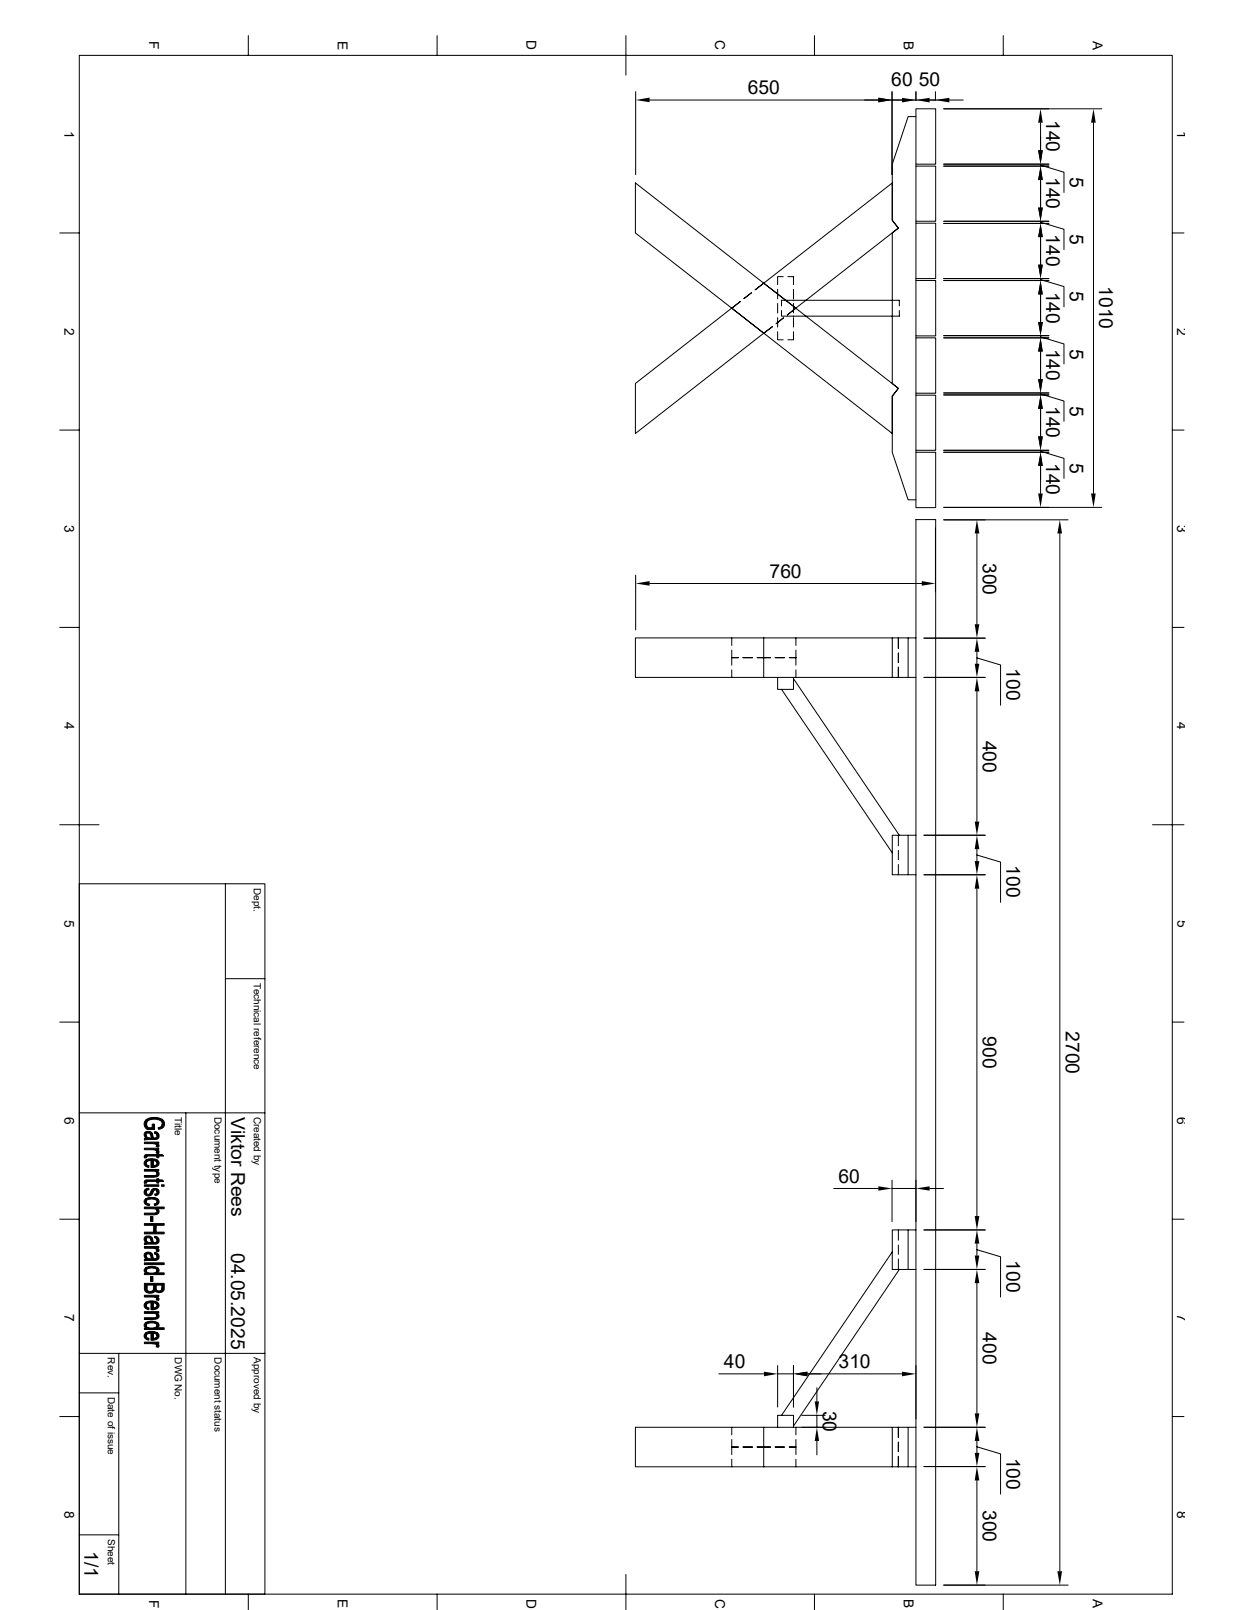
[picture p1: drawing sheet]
<svg xmlns="http://www.w3.org/2000/svg" width="216mm" height="279mm" viewBox="0 0 216 279" stroke-linecap="round" stroke-linejoin="round" font-family="sans-serif">
<g fill="none" stroke="#000" stroke-width=".17">
<path d="M13.8 9.6h189.7v267h-189.7zM43.1 6.2v3.4M75.9 6.2v3.4M108.6 6.2v6.8M110.3 15.9v14.4M141.4 6.2v3.4M152.4 17.4h-39.7M154.8 15.9v14.4M159 18.9h3.4v9.6h-3.4zM159 15.9v1.5M162.3 15.9v1.5M163.7 17.4h-9.6"/>
<path d="M163.8 18.9h27.4M164.8 17.4h2.4M174.1 6.2v3.4M110.3 31.7l45.6 35.7-1 1.3v6.5l-44.6-34.8zM159 20.2h-1.4l-2.7 8.3v9.7l1 1.4-1 .8v26.1l1 .9-1 1.3v9.8l2.7 8.2h1.4M159 28.5v.3M159 38.4v.3M159 28.8h3.4v9.6h-3.4zM159 38.7h3.4v9.6h-3.4zM163.8 38.4h18.2M163.8 38.8h18.2M180.6 28.7l4.1 1.2v3.5"/>
<path d="M180.6 38.6l4.1 1.2v3.5M180.6 28.5v.3zM180.6 38.4v.4zM180.6 21.3v4.8M180.6 31.2v4.8M182 28.5h-18.2M182 28.8h-18.2M189.8 21.3v64.3M10.4 40.4h3.4M127 53.5l1.5-1.2zM127 53.5l-16.7 13v8.7l22.2-17.4M127 53.5l5.5 4.3"/>
<path d="M130.4 50.8l-1.3 1M132.5 49.1l22.4-17.4v6.5l1 1.4-17.8 13.9M132.5 49.1l-1.4 1.2M132.5 49.1l5.6 4.4M134.1 56.7l-1.6 1.1M135 57.6v1.4h.9M135 50.2v1.7M135 52.7v1.6M135 55.1v1.7M135.6 53.9v1h20.5v-1M135.6 53.1v-1h20.5v1M135.9 48h-.9v1.4"/>
<path d="M136 55.2l-1.3 1M136.7 48h1v1.4M137.7 57.6v1.4h-1M137.7 50.2v1.7M137.7 52.7v1.6M137.7 55.1v1.7M138.1 53.5l-1.4 1.2M159 48.3v.4M159 58.3v.3M159 58.6h3.4v9.6h-3.4zM159 48.7h3.4v9.6h-3.4zM163.8 58.3h18.2"/>
<path d="M163.8 58.6h18.2M180.6 48.5l4.1 1.2v3.6M180.6 58.5l4.1 1.2v3.5M180.6 41.1v4.8M180.6 48.3v.4zM180.6 58.3v.3zM180.6 51.1v4.8M182 48.3h-18.2M182 48.7h-18.2M203.5 40.4h2M10.4 74.6h3.4M159 68.2v.4"/>
<path d="M159 78.1v.4M159 68.6h3.4v9.5h-3.4zM159 78.5h3.4v9.6h-3.4zM180.6 68.4l4.1 1.2v3.5M180.6 78.3l4.1 1.2v3.5M180.6 61v4.8M180.6 68.2v.3zM180.6 78.1v.4zM180.6 71v4.7M182 68.2h-18.2M182 68.5h-18.2M182 78.1h-18.2"/>
<path d="M182 78.5h-18.2M203.5 74.6h2M110.3 99.8v9.5M159 90.2h3.4v184.9h-3.4zM162.3 91.6v11.1M163.8 88.1h27.4M163.8 90.2h21.6M169.5 92.6v15.7M180.6 80.9v4.7M183.9 92.6v180.1M10.4 108.9h3.4M112.7 101.3h47.3"/>
<path d="M127 112.8v1.3h1.1h-1.1v1.3M127 110.7v1.3M127 116.2v1.4M128.9 114.1h1.7M131.4 114.1h2.3zM132.5 110.7h-22.2v6.9h44.6M132.5 110.7v6.9M132.5 110.7h22.4M134.5 114.1h1.6M135 117.6v2h2.7v-2M135.6 119.6l19.3 28.4M137 114.1h1.1"/>
<path d="M137.7 117.8l18.4 27.1M138.1 110.7v1.3M138.1 112.8v2.6M138.1 116.2v1.4M155.9 110.7v1.8M155.9 113.3v1.7M155.9 115.8v1.8M157.6 110.7h-2.7v6.9h2.7M159 110.7h-1.4v6.9h1.4M160.4 117.6h10.6M160.4 110.7h10.6M169.5 120v22.6"/>
<path d="M169.5 114.2l4.2 1.2v7M169.5 113.1v2.1M203.5 108.9h2M10.4 143.1h6.8M13.8 153.4h32.2v123.2M39.1 153.4v123.2M155.9 144.9v1.9M155.9 147.6v1.6M155.9 150v1.8M157.6 144.9h-2.7v6.9h2.7M159 144.9h-1.4v6.9h1.4M160.4 144.9h10.6"/>
<path d="M160.4 151.8h10.6M169.5 154.2v56.8M169.5 148.4l4.2 1.2v7M169.5 147.4v2M200 143.1h5.5M10.4 177.4h3.4M39.1 169.8h6.9M203.5 177.4h2M13.8 193.1h32.2M32.3 193.1v83.5M10.4 211.6h3.4M144.7 206.2h7.7"/>
<path d="M154.8 204.8v7.2M154.8 206.2h4.2M154.9 217.3l-19.3 28.3M155.9 213.4v1.8M155.9 216.1v1.6M155.9 218.5v1.8M157.6 213.4h-2.7v6.9h2.7v-6.9h1.4M159 204.8v7.2M160.4 213.4h10.6M161.3 206.2h2.4M169.5 216.9l4.2 1.2v7M169.5 215.8v2.1"/>
<path d="M203.5 211.6h2M13.8 234.9h32.2M20.6 234.9v41.7M124.8 238.4h7.8M135 237v7.2M135 238.4h2.7M137.7 237v7.2M140.1 238.4h16.4M156.1 220.3l-18.4 27.2M157.6 220.3h1.4M159 237v9.3M160.4 220.3h10.6"/>
<path d="M169.5 222.7v22.6M10.4 245.8h3.4M13.8 241.7h6.8M127 251.1h1.1M127 247.7v1.3M127 249.8v2.6M127 253.2v1.4M128.9 251.1h1.7M131.4 251.1h2.3M132.5 254.6h22.4M132.5 247.7v6.9M134.5 251.1h1.6"/>
<path d="M135 247.7v-2.1h2.7v2.1M138.1 249.8v1.3h-1.1h1.1v1.3M138.1 247.7v1.3M138.1 253.2v1.4M139.1 245.6h4.1M141.8 240.8v2.4M141.8 245.6v2.1M141.8 250.1v2.4M154.9 247.7h-44.6v6.9h22.2M155.9 247.7v1.8M155.9 250.3v1.6M155.9 252.7v1.9"/>
<path d="M157.6 247.7h-2.7v6.9M157.6 254.6h1.4M159 247.7h-1.4v6.9h-2.7M160.4 247.7h10.6M160.4 254.5h10.6M169.5 256.9v15.8M169.5 251.1l4.2 1.2v7M169.5 250.1v2M203.5 245.8h2M13.8 266.4h6.8M43.1 276.6v2.8M75.9 276.6v2.8"/>
<path d="M108.6 273.2v6.2M141.4 276.6v2.8M163.8 275.1h21.6M174.1 276.6v2.8"/>
</g>
<g fill="#000" stroke="#000" stroke-width=".17">
<path d="M25.4 197v.5z" fill-rule="evenodd"/>
<path d="M25.2 196.5a.97 .97 0 0 1 1.1 .1v.8a.68 .68 0 0 0-.8-.7l-.1 .1-.1 .6a.62 .62 0 0 1-.1-.9z" fill-rule="evenodd"/>
<path d="M25.3 194.4l.1-.1 .1 1.1 .3 .3h.6v-.6h.4v.9h-1.2a1.03 1.03 0 0 1-.3-1.6z" fill-rule="evenodd"/>
<path d="M26.8 196.4l.5 .1v.6a.43 .43 0 0 0-.5-.5z" fill-rule="evenodd"/>
<path d="M25.1 198.2h2.5v.2h-.4v.4l-.3-.3h-1.8z" fill-rule="evenodd"/>
<path d="M25.1 199.3h2.5v.2h-.4v.4l-.3-.3-1.8-.1z" fill-rule="evenodd"/>
<path d="M25.4 197.1l.3 .3 .6 .1v-.9l.2 .5a.38 .38 0 0 0 .4 .4 .38 .38 0 0 0 .4-.4v-.6a.68 .68 0 0 1 .3 .9 .68 .68 0 0 1-.9 .3l-1.6 .2v-.3l.3-.1z" fill-rule="evenodd"/>
<path d="M27.2 198.4l.4 .3-.1 .4-.4-.1z" fill-rule="evenodd"/>
<path d="M27.2 199.5l.4 .3-.1 .4-.4-.2z" fill-rule="evenodd"/>
<path d="M27.4 195.7l.6-.2 .2-.4v.6l-.6 .3z" fill-rule="evenodd"/>
<path d="M25.4 194.3l1-.4 .9 .1a1.19 1.19 0 0 1 1.2 .9v.4l-.3 .4v-.6a1.15 1.15 0 0 0-1.5-.9h-.1a.97 .97 0 0 0-1.2 .9z" fill-rule="evenodd"/>
<path d="M25.1 219.2h3.4v.3h-3.4z" fill-rule="evenodd"/>
<path d="M25.4 215.1v.5z" fill-rule="evenodd"/>
<path d="M25.4 217.9v.6z" fill-rule="evenodd"/>
<path d="M25.1 200.5l.3-.1v.5l-.3 .1z" fill-rule="evenodd"/>
<path d="M25.1 204.9l.3-.1v.5l-.3 .1z" fill-rule="evenodd"/>
<path d="M25.3 201.3h.1v.8l.5 .2-.1 .3a.72 .72 0 0 1-.7-.4 .72 .72 0 0 1 .2-.9z" fill-rule="evenodd"/>
<path d="M25.4 206.3l.4-.1 .1 .3h-.4l-.1 .4z" fill-rule="evenodd"/>
<path d="M25.2 208.1l.2-.1v.7l.6 .3-.1 .2a.69 .69 0 0 1-.7-.3 .69 .69 0 0 1 0-.8z" fill-rule="evenodd"/>
<path d="M26.1 211.1h.4v.9h-.4z" fill-rule="evenodd"/>
<path d="M25.2 214.6a.97 .97 0 0 1 1.1 .2v.8a.88 .88 0 0 0-.6-.8l-.3 .2-.1 .6a.62 .62 0 0 1-.1-1z" fill-rule="evenodd"/>
<path d="M25.1 217.6a.87 .87 0 0 1 1.2 0v.8a.66 .66 0 0 0-.7-.8l-.2 .2-.1 .6-.3-.4z" fill-rule="evenodd"/>
<path d="M25.4 201.3a2.38 2.38 0 0 1 1.9 0v.5l-.3-.3-.5-.1v1.2h-.3v-1.2l-.6 .1-.2 .4z" fill-rule="evenodd"/>
<path d="M25.2 206.4l.2-.1v.6a.4 .4 0 0 0 .4 .4 .4 .4 0 0 0 .4-.5 .74 .74 0 0 1 1.1-.5v.5a.34 .34 0 0 0-.4-.3 .34 .34 0 0 0-.3 .4 .76 .76 0 0 1-1 .6 .76 .76 0 0 1-.4-1.1z" fill-rule="evenodd"/>
<path d="M26.8 208.9h.3l.2-.3v.5l-.5 .1z" fill-rule="evenodd"/>
<path d="M26.8 214.5l.5 .2v.5l-.1-.3-.4-.1z" fill-rule="evenodd"/>
<path d="M26.8 217.3l.5 .2v.6l-.1-.3-.4-.2z" fill-rule="evenodd"/>
<path d="M27.2 203.2l.1 .5z" fill-rule="evenodd"/>
<path d="M25.1 205.6h2.5v.3h-2.5z" fill-rule="evenodd"/>
<path d="M25.1 202.9h2.5v.3h-.4v.3l-.4-.3h-1.7z" fill-rule="evenodd"/>
<path d="M25.1 216.3h2.5v.3h-.4v.3l-.1-.2-.4-.1h-1.6z" fill-rule="evenodd"/>
<path d="M26.5 201.4v.9h.2l.4-.1 .2-.2v-.7a.7 .7 0 0 1 .2 .9 .7 .7 0 0 1-.8 .4h-.2z" fill-rule="evenodd"/>
<path d="M25.1 204h1.7a.38 .38 0 0 0 .5-.3v-.5a.55 .55 0 0 1 .2 .8 .55 .55 0 0 1-.7 .3h-1.7z" fill-rule="evenodd"/>
<path d="M27.3 206.3a.6 .6 0 0 1 .3 .8 .6 .6 0 0 1-.7 .4l-.1-.3 .5-.2z" fill-rule="evenodd"/>
<path d="M25.4 208l.6-.2a1.4 1.4 0 0 1 1.6 .6l-.1 .5-.2 .2v-.5a1.13 1.13 0 0 0-1.6-.4l-.3 .3z" fill-rule="evenodd"/>
<path d="M25.1 210.5h1.9l.2-.1 .1-.6a.57 .57 0 0 1 .3 .7 .57 .57 0 0 1-.7 .3h-1.8z" fill-rule="evenodd"/>
<path d="M25.4 215.3l.3 .3h.6v-.8l.2 .4a.38 .38 0 0 0 .4 .4 .38 .38 0 0 0 .4-.4v-.5a.68 .68 0 0 1 .3 .9 .68 .68 0 0 1-.9 .3l-1.6 .1v-.3l.3-.1z" fill-rule="evenodd"/>
<path d="M27.2 216.6l.4 .3-.1 .3-.4-.1z" fill-rule="evenodd"/>
<path d="M25.4 218.1l.3 .3h.6v-.8l.2 .3a.4 .4 0 0 0 .3 .5 .4 .4 0 0 0 .5-.3v-.6a.7 .7 0 0 1 .3 .9 .7 .7 0 0 1-.9 .3l-1.6 .1v-.3h.3z" fill-rule="evenodd"/>
<path d="M25.4 200.4h1.8v-.2h.4v.2h.6l.2 .2h-.8v.3h-.4v-.3h-1.5l-.3 .2z" fill-rule="evenodd"/>
<path d="M25.4 204.8h1.8v-.2h.4v.2h.6l.2 .2h-.8v.3h-.4v-.3h-1.4l-.4 .2z" fill-rule="evenodd"/>
<path d="M28 205.6h.5v.3h-.5z" fill-rule="evenodd"/>
<path d="M25.1 213.8h1.6l.4-1.2v1.2h1.4v.3h-3.4z" fill-rule="evenodd"/>
<path d="M25.1 212.3h3.4v.3h-1.4l-.4 1.2v-1.2h-1.6z" fill-rule="evenodd"/>
<path d="M25.1 209.5h3.4v.3h-1.2v.4l-.2-.4h-.3h-1.7z" fill-rule="evenodd"/>
<path d="M25.2 220h.2v.9a.49 .49 0 0 1-.4-.4 .49 .49 0 0 1 .2-.5z" fill-rule="evenodd"/>
<path d="M25.2 229.6l.2-.1v1a.48 .48 0 0 1-.4-.4 .48 .48 0 0 1 .2-.5z" fill-rule="evenodd"/>
<path d="M25.3 226h.1v.7l.5 .3-.1 .3a.72 .72 0 0 1-.7-.4 .72 .72 0 0 1 .2-.9z" fill-rule="evenodd"/>
<path d="M25.2 231.4l.2-.1v.7l.5 .3-.1 .3a.72 .72 0 0 1-.7-.4 .72 .72 0 0 1 .1-.8z" fill-rule="evenodd"/>
<path d="M26.1 221.5h.4v.9h-.4z" fill-rule="evenodd"/>
<path d="M25.5 223v.6a.59 .59 0 0 0 .6 .5 .59 .59 0 0 0 .6-.6v.8l-.4 .1h-.7l-.2-.1z" fill-rule="evenodd"/>
<path d="M25.4 225.9a2.38 2.38 0 0 1 1.9 .1v.5l-.3-.3-.5-.1v1.2h-.3v-1.2l-.6 .1-.2 .4z" fill-rule="evenodd"/>
<path d="M25.4 231.2a2.38 2.38 0 0 1 1.9 .1v.5l-.3-.3-.5-.1v1.2h-.3v-1.2h-.5l-.3 .5z" fill-rule="evenodd"/>
<path d="M27.2 227.9l.1 .4z" fill-rule="evenodd"/>
<path d="M25.1 224.8h2.5v.2h-.4v.4l-.1-.2-.4-.1h-1.6z" fill-rule="evenodd"/>
<path d="M25.1 227.6h2.5v.3h-.4v.3l-.4-.3h-1.7z" fill-rule="evenodd"/>
<path d="M25.1 232.9h2.5v.3h-.4v.3l-.1-.2-.3-.1h-1.7z" fill-rule="evenodd"/>
<path d="M25.4 220l.7-.2a1.22 1.22 0 0 1 1.5 .6l-.3 .5v-.4a1.3 1.3 0 0 0-1.6-.4l-.3 .4z" fill-rule="evenodd"/>
<path d="M27.2 225l.4 .3-.1 .4-.4-.1z" fill-rule="evenodd"/>
<path d="M26.5 226.1v.9h.2l.5-.3 .1-.7a.7 .7 0 0 1 .2 .8 .7 .7 0 0 1-.8 .4l-.2 .1z" fill-rule="evenodd"/>
<path d="M25.1 228.7h1.7a.38 .38 0 0 0 .5-.4v-.4a.55 .55 0 0 1 .2 .7 .55 .55 0 0 1-.7 .3l-1.7 .1z" fill-rule="evenodd"/>
<path d="M25.4 229.5l.9-.2a1.04 1.04 0 0 1 1.3 .7l-.1 .3-.2 .1v-.4a1.26 1.26 0 0 0-1.8-.3l-.1 .3z" fill-rule="evenodd"/>
<path d="M26.5 231.4v.9h.2l.5-.3 .1-.7a.7 .7 0 0 1 .2 .8 .7 .7 0 0 1-.8 .4l-.2 .1z" fill-rule="evenodd"/>
<path d="M27.2 233.2l.3 .1 .1 .2-.1 .3-.4-.1z" fill-rule="evenodd"/>
<path d="M27.1 223v.5a.53 .53 0 0 0 .5 .5 .53 .53 0 0 0 .5-.5v.7h-.9l-.2-.1z" fill-rule="evenodd"/>
<path d="M25.4 220.6a1.39 1.39 0 0 0 1.9 0v.3h1.2v.3h-3.4v-.3h.3z" fill-rule="evenodd"/>
<path d="M25.1 222.7h3.4v1.1l-.4 .4v-1.2h-1l-.1 1.1-.1-.1-.2 .3v-1.3h-1.2l-.1 1.3-.3-.4z" fill-rule="evenodd"/>
<path d="M25.4 230.1a1.39 1.39 0 0 0 1.9 0v.3h1.2v.3h-3.4v-.2h.3z" fill-rule="evenodd"/>
</g>
<g fill="#000">
<path d="M110.3 17.4l2.4-.5v.8zM152.4 16.9l2.4 .5-2.4 .3zM152.4 17l2.4 .4-2.4 .4zM156.5 17l2.5 .4-2.5 .4zM159 17.4l2.3-.4v.8zM162.3 17.4l2.5-.4v.8zM180.6 18.9l.4 2.4h-.8zM180.2 26.1h.8l-.4 2.4zM180.6 28.8l.4 2.4h-.8zM180.2 36h.8l-.4 2.4zM189.8 18.9l.4 2.4h-.8zM180.6 38.8l.4 2.3h-.8z"/>
<path d="M180.2 45.9h.8l-.4 2.4zM180.6 48.7l.4 2.4h-.8zM180.2 55.9h.8l-.4 2.4zM180.6 58.6l.4 2.4h-.8zM180.2 65.8h.8l-.4 2.4zM180.6 68.5l.4 2.5h-.8zM180.2 75.7h.8l-.4 2.4zM169.5 90.2l.5 2.4h-.8zM180.6 78.5l.4 2.4h-.8zM180.2 85.6h.8l-.4 2.5zM183.9 90.2l.4 2.4h-.8zM189.4 85.6h.8l-.4 2.5z"/>
<path d="M110.3 101.3l2.4-.5v.8zM160 100.8l2.3 .5-2.3 .3zM169.2 108.3h.8l-.5 2.4zM169.5 110.7l.5 2.4h-.8zM169.2 115.2h.8l-.5 2.4zM169.5 117.6l.5 2.4h-.8zM169.2 142.6h.8l-.5 2.3zM169.5 144.9l.5 2.5h-.8zM169.2 149.4h.8l-.5 2.4zM169.5 151.8l.5 2.4h-.8zM152.4 205.9l2.4 .3-2.4 .4zM159 206.2l2.3-.3v.7z"/>
<path d="M169.2 211h.8l-.5 2.4zM169.5 213.4l.5 2.4h-.8zM169.2 217.9h.8l-.5 2.4zM132.6 238l2.4 .4-2.4 .4zM137.7 238.4l2.4-.4v.8zM156.5 238l2.5 .4-2.5 .4zM169.5 220.3l.5 2.4h-.8zM141.4 243.2h.8l-.4 2.4zM141.8 247.7l.4 2.4h-.8zM169.2 245.3h.8l-.5 2.4zM169.5 247.7l.5 2.4h-.8zM169.2 252.1h.8l-.5 2.4z"/>
<path d="M169.5 254.5l.5 2.4h-.8zM169.2 272.7h.8l-.5 2.4zM183.5 272.7h.8l-.4 2.4z"/>
</g>
<g font-size="3.3">
<text x="129.8" y="16.3">650</text>
<text x="154.7" y="14.9">60</text>
<text x="159.5" y="14.9">50</text>
<text x="181.6" y="20.8" transform="rotate(90 181.6 20.8)">140</text>
<text x="181.6" y="30.7" transform="rotate(90 181.6 30.7)">140</text>
<text x="185.7" y="30.7" transform="rotate(90 185.7 30.7)">5</text>
<text x="181.6" y="40.6" transform="rotate(90 181.6 40.6)">140</text>
<text x="185.7" y="40.6" transform="rotate(90 185.7 40.6)">5</text>
<text x="181.6" y="50.6" transform="rotate(90 181.6 50.6)">140</text>
<text x="185.7" y="50.5" transform="rotate(90 185.7 50.5)">5</text>
<text x="190.8" y="49.7" transform="rotate(90 190.8 49.7)">1010</text>
<text x="181.6" y="60.5" transform="rotate(90 181.6 60.5)">140</text>
<text x="185.7" y="60.5" transform="rotate(90 185.7 60.5)">5</text>
<text x="181.6" y="70.4" transform="rotate(90 181.6 70.4)">140</text>
<text x="185.7" y="70.4" transform="rotate(90 185.7 70.4)">5</text>
<text x="181.6" y="80.3" transform="rotate(90 181.6 80.3)">140</text>
<text x="185.7" y="80.3" transform="rotate(90 185.7 80.3)">5</text>
<text x="133.6" y="100.2">760</text>
<text x="170.6" y="97.7" transform="rotate(90 170.6 97.7)">300</text>
<text x="174.7" y="116" transform="rotate(90 174.7 116)">100</text>
<text x="170.6" y="128.5" transform="rotate(90 170.6 128.5)">400</text>
<text x="174.7" y="150.2" transform="rotate(90 174.7 150.2)">100</text>
<text x="170.6" y="179.8" transform="rotate(90 170.6 179.8)">900</text>
<text x="185" y="178.9" transform="rotate(90 185 178.9)">2700</text>
<text x="40.1" y="193.8" transform="rotate(90 40.1 193.8)">Viktor Rees</text>
<text x="145.5" y="205.2">60</text>
<text x="40.1" y="217.4" transform="rotate(90 40.1 217.4)">04.05.2025</text>
<text x="174.7" y="218.7" transform="rotate(90 174.7 218.7)">100</text>
<text x="170.6" y="231.2" transform="rotate(90 170.6 231.2)">400</text>
<text x="125.6" y="237.4">40</text>
<text x="145.5" y="237.4">310</text>
<text x="142.8" y="244.8" transform="rotate(90 142.8 244.8)">30</text>
<text x="174.7" y="252.9" transform="rotate(90 174.7 252.9)">100</text>
<text x="170.6" y="262" transform="rotate(90 170.6 262)">300</text>
<text x="14.7" y="269.2" transform="rotate(90 14.7 269.2)">1/1</text>
</g>
<g font-size="2.4">
<text x="25.9" y="7.2" transform="rotate(90 25.9 7.2)">F</text>
<text x="58.6" y="7.1" transform="rotate(90 58.6 7.1)">E</text>
<text x="91.4" y="7" transform="rotate(90 91.4 7)">D</text>
<text x="124.1" y="7" transform="rotate(90 124.1 7)">C</text>
<text x="156.9" y="7.1" transform="rotate(90 156.9 7.1)">B</text>
<text x="189.7" y="7.1" transform="rotate(90 189.7 7.1)">A</text>
<text x="11.2" y="22.6" transform="rotate(90 11.2 22.6)">1</text>
<text x="204.3" y="22.6" transform="rotate(90 204.3 22.6)">1</text>
<text x="11.2" y="56.9" transform="rotate(90 11.2 56.9)">2</text>
<text x="204.3" y="56.9" transform="rotate(90 204.3 56.9)">2</text>
<text x="11.2" y="91.1" transform="rotate(90 11.2 91.1)">3</text>
<text x="204.3" y="91.1" transform="rotate(90 204.3 91.1)">3</text>
<text x="11.2" y="125.3" transform="rotate(90 11.2 125.3)">4</text>
<text x="204.3" y="125.4" transform="rotate(90 204.3 125.4)">4</text>
<text x="11.2" y="159.6" transform="rotate(90 11.2 159.6)">5</text>
<text x="204.3" y="159.6" transform="rotate(90 204.3 159.6)">5</text>
<text x="11.2" y="193.8" transform="rotate(90 11.2 193.8)">6</text>
<text x="204.3" y="193.8" transform="rotate(90 204.3 193.8)">6</text>
<text x="11.2" y="228" transform="rotate(90 11.2 228)">7</text>
<text x="204.3" y="228.1" transform="rotate(90 204.3 228.1)">7</text>
<text x="11.2" y="262.3" transform="rotate(90 11.2 262.3)">8</text>
<text x="204.3" y="262.3" transform="rotate(90 204.3 262.3)">8</text>
<text x="25.9" y="277.6" transform="rotate(90 25.9 277.6)">F</text>
<text x="58.6" y="277.5" transform="rotate(90 58.6 277.5)">E</text>
<text x="91.4" y="277.5" transform="rotate(90 91.4 277.5)">D</text>
<text x="124.1" y="277.5" transform="rotate(90 124.1 277.5)">C</text>
<text x="156.9" y="277.5" transform="rotate(90 156.9 277.5)">B</text>
<text x="189.7" y="277.5" transform="rotate(90 189.7 277.5)">A</text>
</g>
<g font-size="1.7">
<text x="44" y="154.1" transform="rotate(90 44 154.1)">Dept.</text>
<text x="44" y="170.5" transform="rotate(90 44 170.5)">Technical reference</text>
<text x="30.4" y="193.8" transform="rotate(90 30.4 193.8)">Title</text>
<text x="37.2" y="193.8" transform="rotate(90 37.2 193.8)">Document type</text>
<text x="44" y="193.8" transform="rotate(90 44 193.8)">Created by</text>
<text x="18.7" y="235.5" transform="rotate(90 18.7 235.5)">Rev.</text>
<text x="30.4" y="235.5" transform="rotate(90 30.4 235.5)">DWG No.</text>
<text x="37.2" y="235.5" transform="rotate(90 37.2 235.5)">Document status</text>
<text x="44" y="235.5" transform="rotate(90 44 235.5)">Approved by</text>
<text x="18.7" y="242.4" transform="rotate(90 18.7 242.4)">Date of issue</text>
<text x="18.7" y="267" transform="rotate(90 18.7 267)">Sheet</text>
</g>
</svg>
